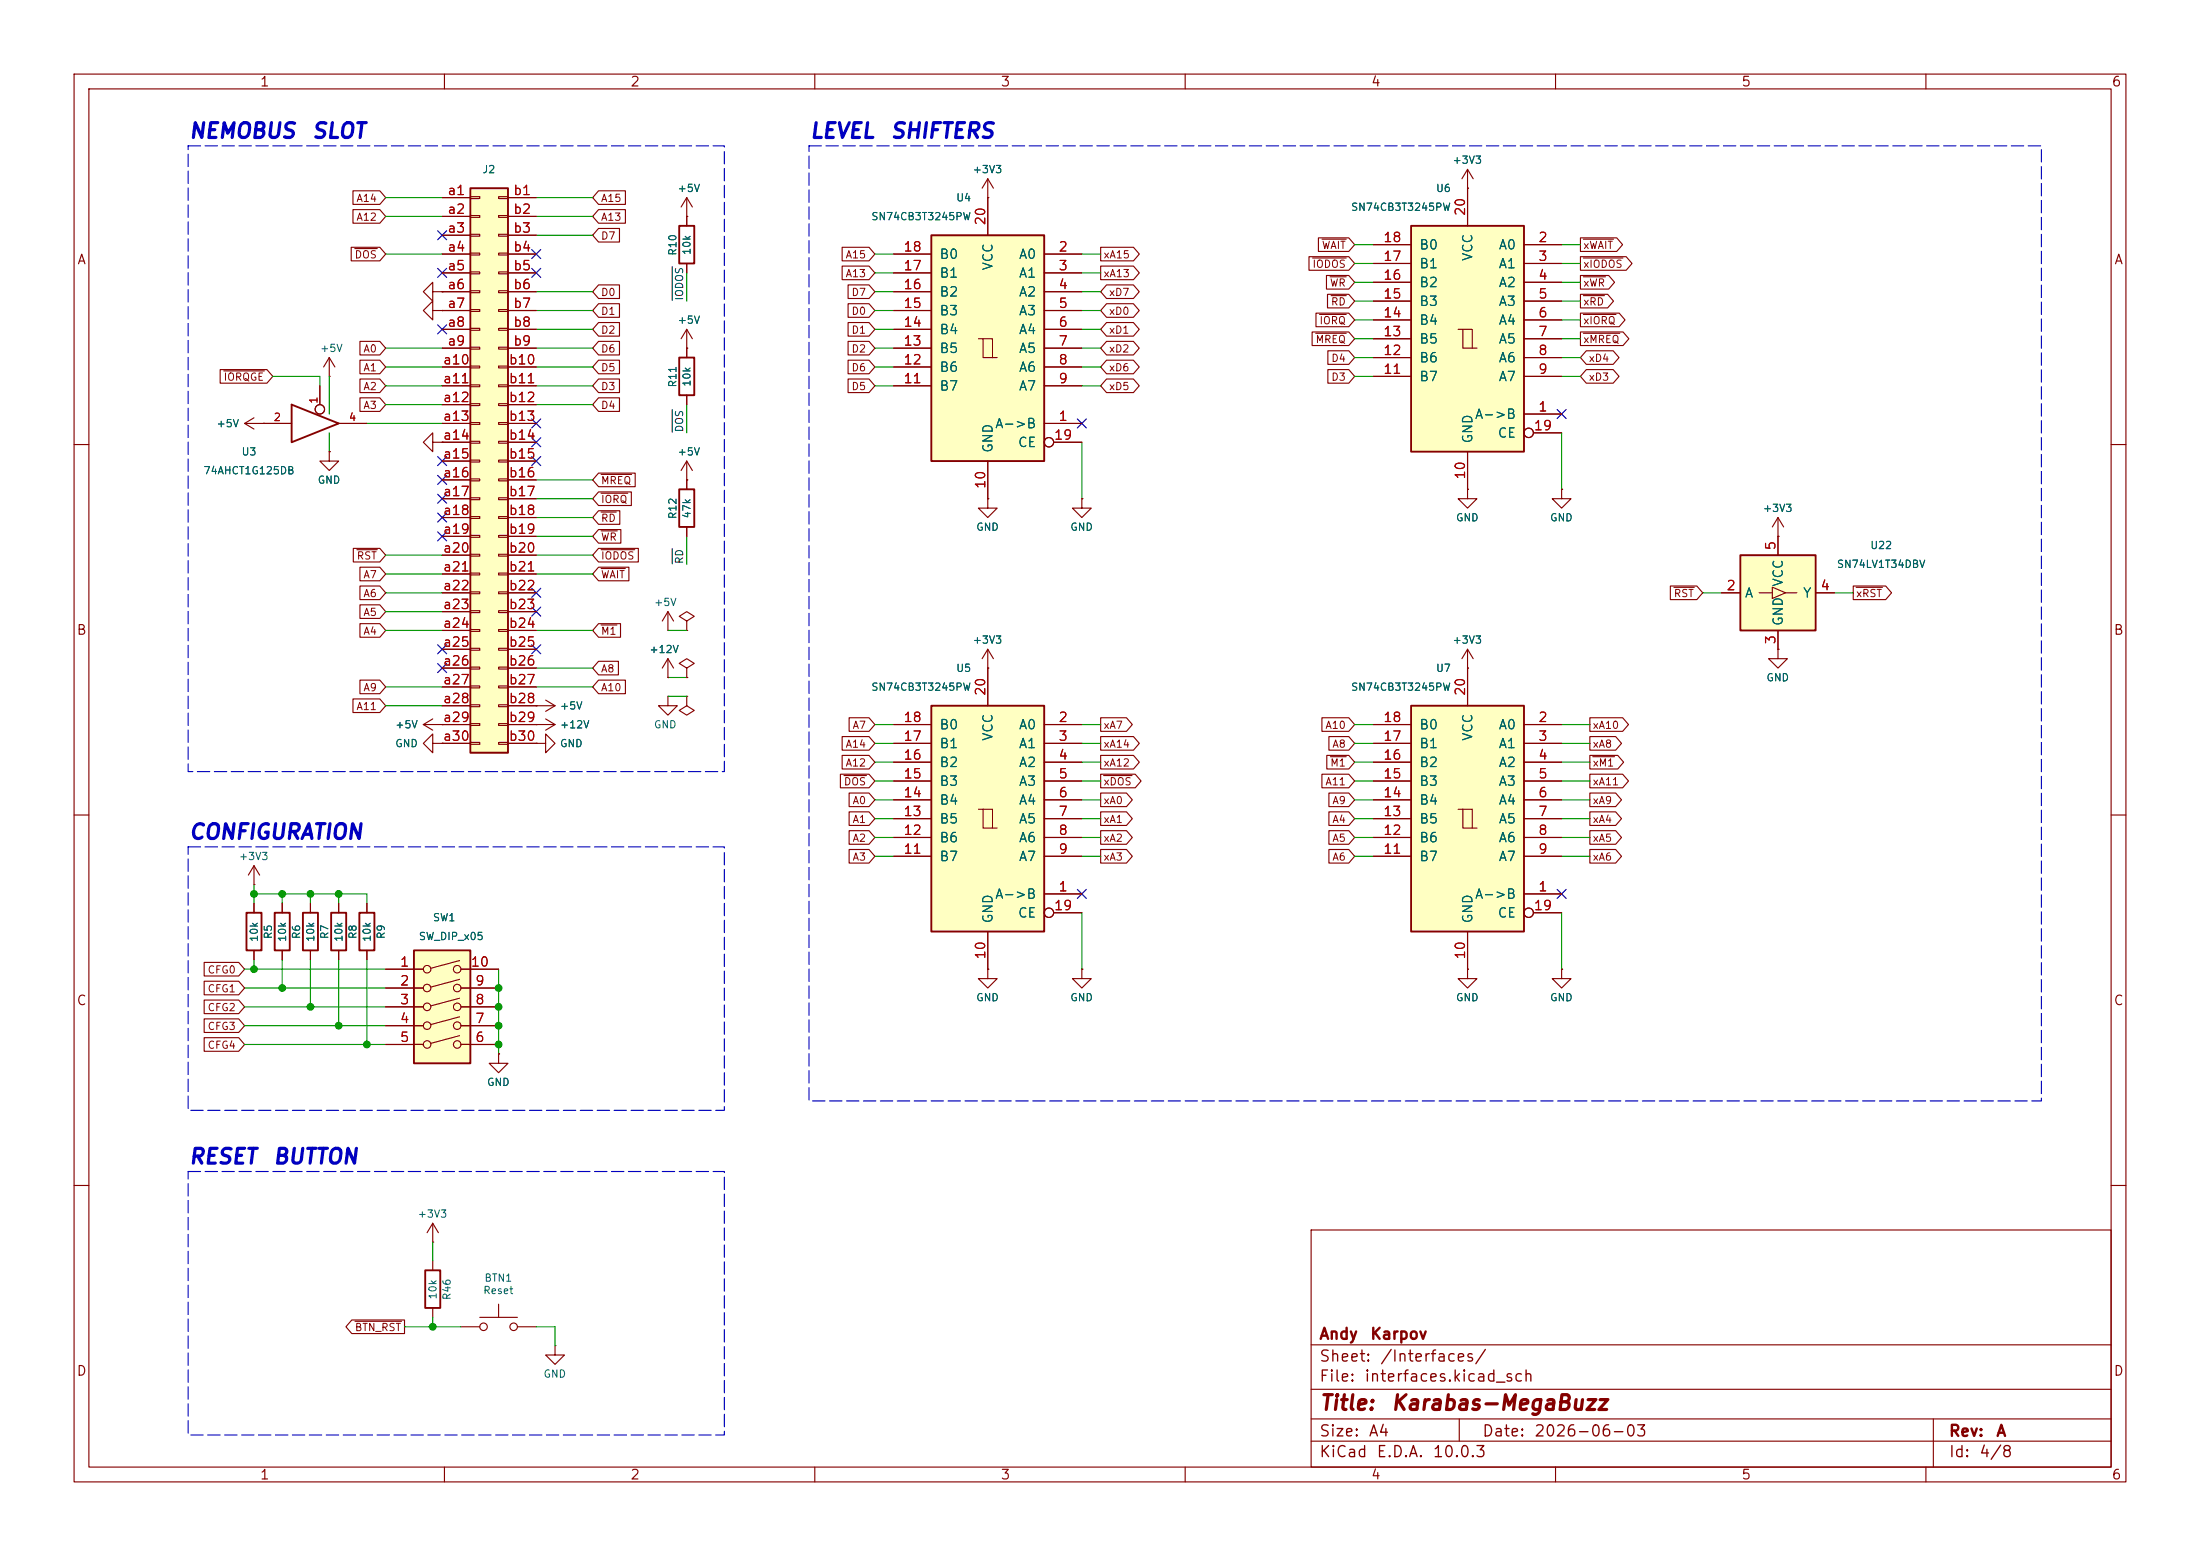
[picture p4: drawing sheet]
<svg xmlns="http://www.w3.org/2000/svg" width="297mm" height="210mm" viewBox="0 0 297 210" stroke-linecap="round" stroke-linejoin="round" font-family="sans-serif">
<g fill="none" stroke="#840000" stroke-width=".15">
<path d="M10 10h277v190h-277zM12 12h273v186h-273zM60 10v2M110 10v2M160 10v2M210 10v2M260 10v2M10 60h2M285 60h2M10 110h2M285 110h2M10 160h2"/>
<path d="M177 166h108v32h-108zM285 160h2M60 198v2M110 198v2M160 198v2M177 194.5h108M177 191.5h108M177 187.5h108M177 181.5h108M197 191.5v3M210 198v2M260 198v2"/>
<path d="M261 191.5v6.5"/>
</g>
<path d="M234.9 74.9h10.2v10.2h-10.2z" fill="#ffffc2"/>
<path d="M39.4 54.6l6.3 2.6-6.3 2.5zM91.7 66h2v5.1h-2zM234.9 74.9h10.2v10.2h-10.2z" fill="none" stroke="#840000" stroke-width=".25"/>
<g fill="none" stroke="#840000" stroke-width=".15">
<path d="M35.6 57.2h3.8M43.2 52.1v2.5M44.4 50.8h.1M44.4 48.3l-.7 1.2M44.4 48.3l.8 1.2M44.4 48.3v2.5M45.7 57.2h3.8M58.4 41.9v-1.3l-1.3 1.3 1.3 1.3v-1.3h1.3M59.7 41.9h.1M92.7 64.8v1.2M92.7 71.1v1.3M239.3 79.2l1.7 .8-1.7 .8z"/>
<path d="M240 72.4v2.5M232.4 80h2.5M237.5 80h1.8M240 85.1v2.5M241 80h1.6M245.1 80h2.5"/>
<circle cx="43.2" cy="55.2" r=".63"/>
</g>
<path d="M63.5 25.4h5.1v76.2h-5.1z" fill="#ffffc2"/>
<path d="M63.5 25.4h5.1v76.2h-5.1zM91.7 48.3h2v5h-2z" fill="none" stroke="#840000" stroke-width=".25"/>
<g fill="none" stroke="#840000" stroke-width=".15">
<path d="M58.4 39.4v-1.3l-1.3 1.3 1.3 1.2v-1.2h1.3M59.7 39.4h.1M59.7 26.7h3.8M59.7 29.2h3.8M59.7 31.8h3.8M59.7 34.3h3.8M59.7 36.8h3.8M59.7 39.4h3.8M63.5 26.5h1.3v.3h-1.3zM63.5 29.1h1.3v.2h-1.3zM63.5 31.6h1.3v.3h-1.3zM63.5 34.2h1.3v.2h-1.3z"/>
<path d="M63.5 36.7h1.3v.3h-1.3zM63.5 39.2h1.3v.3h-1.3zM67.3 26.5h1.3v.3h-1.3zM67.3 29.1h1.3v.2h-1.3zM67.3 31.6h1.3v.3h-1.3zM67.3 34.2h1.3v.2h-1.3zM67.3 36.7h1.3v.3h-1.3zM67.3 39.2h1.3v.3h-1.3zM68.6 26.7h3.8M68.6 29.2h3.8M68.6 31.8h3.8M68.6 34.3h3.8"/>
<path d="M68.6 36.8h3.8M68.6 39.4h3.8M198.1 25.4h.1M198.1 22.9l-.7 1.2M198.1 22.9l.8 1.2M198.1 22.9v2.5M33 57.2h2.6M33 57.2l1.3 .7M34.3 56.4l-1.3 .8M35.6 57.2h.1M58.4 59.7v-1.3l-1.3 1.3 1.3 1.3v-1.3h1.3M59.7 59.7h.1"/>
<path d="M59.7 41.9h3.8M59.7 44.5h3.8M59.7 47h3.8M59.7 49.5h3.8M59.7 52.1h3.8M59.7 54.6h3.8M59.7 57.2h3.8M59.7 59.7h3.8M63.5 41.8h1.3v.2h-1.3zM63.5 44.3h1.3v.3h-1.3zM63.5 46.9h1.3v.2h-1.3zM63.5 49.4h1.3v.3h-1.3z"/>
<path d="M63.5 51.9h1.3v.3h-1.3zM63.5 54.5h1.3v.2h-1.3zM63.5 57h1.3v.3h-1.3zM63.5 59.6h1.3v.2h-1.3zM67.3 41.8h1.3v.2h-1.3zM67.3 44.3h1.3v.3h-1.3zM67.3 46.9h1.3v.2h-1.3zM67.3 49.4h1.3v.3h-1.3zM67.3 51.9h1.3v.3h-1.3zM67.3 54.5h1.3v.2h-1.3zM67.3 57h1.3v.3h-1.3zM67.3 59.6h1.3v.2h-1.3z"/>
<path d="M68.6 41.9h3.8M68.6 44.5h3.8M68.6 47h3.8M68.6 49.5h3.8M68.6 52.1h3.8M68.6 54.6h3.8M68.6 57.2h3.8M68.6 59.7h3.8M92.7 47v1.3M92.7 53.3v1.3M44.4 61v1.2h1.3l-1.3 1.3-1.2-1.3h1.2M44.4 61h.1"/>
<path d="M59.7 62.2h3.8M59.7 64.8h3.8M59.7 67.3h3.8M59.7 69.9h3.8M59.7 72.4h3.8M59.7 74.9h3.8M59.7 77.5h3.8M63.5 62.1h1.3v.3h-1.3zM63.5 64.6h1.3v.3h-1.3zM63.5 67.2h1.3v.2h-1.3zM63.5 69.7h1.3v.3h-1.3zM63.5 72.3h1.3v.2h-1.3z"/>
<path d="M63.5 74.8h1.3v.3h-1.3zM63.5 77.3h1.3v.3h-1.3zM63.5 79.9h1.3v.2h-1.3zM67.3 62.1h1.3v.3h-1.3zM67.3 64.6h1.3v.3h-1.3zM67.3 67.2h1.3v.2h-1.3zM67.3 69.7h1.3v.3h-1.3zM67.3 72.3h1.3v.2h-1.3zM67.3 74.8h1.3v.3h-1.3zM67.3 77.3h1.3v.3h-1.3zM67.3 79.9h1.3v.2h-1.3zM68.6 62.2h3.8"/>
<path d="M68.6 64.8h3.8M68.6 67.3h3.8M68.6 69.9h3.8M68.6 72.4h3.8M68.6 74.9h3.8M68.6 77.5h3.8M92.7 64.8h.1M92.7 62.2l-.8 1.3M92.7 62.2l.8 1.3M92.7 62.2v2.6M198.1 66v1.3h1.3l-1.3 1.3-1.3-1.3h1.3M198.1 66h.1"/>
<path d="M210.8 66v1.3h1.3l-1.3 1.3-1.3-1.3h1.3M210.8 66h.1M240 72.4h.1M240 69.9l-.7 1.2M240 69.9l.8 1.2M240 69.9v2.5M59.7 80h3.8M59.7 82.6h3.8M59.7 85.1h3.8M59.7 87.6h3.8M59.7 90.2h3.8M59.7 92.7h3.8"/>
<path d="M59.7 95.3h3.8M59.7 97.8h3.8M63.5 82.4h1.3v.3h-1.3zM63.5 85h1.3v.2h-1.3zM63.5 87.5h1.3v.3h-1.3zM63.5 90h1.3v.3h-1.3zM63.5 92.6h1.3v.2h-1.3zM63.5 95.1h1.3v.3h-1.3zM63.5 97.7h1.3v.2h-1.3zM67.3 82.4h1.3v.3h-1.3zM67.3 85h1.3v.2h-1.3zM67.3 87.5h1.3v.3h-1.3z"/>
<path d="M67.3 90h1.3v.3h-1.3zM67.3 92.6h1.3v.2h-1.3zM67.3 95.1h1.3v.3h-1.3zM67.3 97.7h1.3v.2h-1.3zM68.6 80h3.8M68.6 82.6h3.8M68.6 85.1h3.8M68.6 87.6h3.8M68.6 90.2h3.8M68.6 92.7h3.8M68.6 95.3h3.8M68.6 97.8h3.8"/>
<path d="M90.2 91.4h.1M90.2 85.1h.1M90.2 88.9l-.8 1.3M90.2 88.9l.7 1.3M90.2 82.6v2.5M90.2 88.9v2.5M90.2 82.6l-.8 1.2M90.2 82.6l.7 1.2M92.7 90.2l1-.7-1-.6-1 .6 1 .7v1.2M92.7 91.4h.1M92.7 83.8l1-.6-1-.6-1 .6 1 .6v1.3M92.7 85.1h.1"/>
<path d="M240 87.6v1.3h1.3l-1.3 1.3-1.2-1.3h1.2M240 87.6h.1M58.4 100.3v-1.2l-1.3 1.2 1.3 1.3v-1.3h1.3M59.7 100.3h.1M59.7 100.3h3.8M63.5 100.2h1.3v.3h-1.3zM67.3 100.2h1.3v.3h-1.3zM68.6 100.3h3.8M72.4 100.3h1.3v-1.2l1.2 1.2-1.2 1.3v-1.3M72.4 100.3h.1M146 130.8v1.3h1.3l-1.3 1.3-1.2-1.3h1.2M146 130.8h.1"/>
</g>
<path d="M125.7 31.8h15.3v30.4h-15.3z" fill="#ffffc2"/>
<g fill="none" stroke="#840000" stroke-width=".15">
<path d="M120.6 34.3h5.1M120.6 36.8h5.1M120.6 39.4h5.1M133.3 26.7h.1M133.3 24.1v7.7M133.3 24.1l-.7 1.3M133.3 24.1l.8 1.3M141 34.3h5M141 36.8h5M141 39.4h5M120.6 41.9h5.1M120.6 44.5h5.1"/>
<path d="M120.6 47h5.1M120.6 49.5h5.1M120.6 52.1h5.1M132.1 45.7h.6v2.6h1.9M132.7 45.7h1.3v2.6M141 57.2h5M141 41.9h5M141 44.5h5M141 47h5M141 49.5h5M141 52.1h5M142.2 59.7h3.8"/>
<path d="M133.3 62.2v5.1M133.3 130.8v1.3h1.3l-1.3 1.3-1.2-1.3h1.2M133.3 130.8h.1"/>
<circle cx="141.6" cy="59.7" r=".63"/>
</g>
<path d="M125.7 31.8h15.3v30.4h-15.3z" fill="none" stroke="#840000" stroke-width=".25"/>
<path d="M125.7 95.3h15.3v30.4h-15.3z" fill="#ffffc2"/>
<g fill="none" stroke="#840000" stroke-width=".15">
<path d="M133.3 67.3v1.3h1.3l-1.3 1.3-1.2-1.3h1.2M133.3 67.3h.1M120.6 97.8h5.1M133.3 90.2h.1M133.3 87.6v7.7M133.3 87.6l-.7 1.3M133.3 87.6l.8 1.3M141 97.8h5M120.6 100.3h5.1M120.6 102.9h5.1M120.6 105.4h5.1M120.6 108h5.1"/>
<path d="M120.6 110.5h5.1M120.6 113h5.1M120.6 115.6h5.1M132.1 109.2h.6v2.6h1.9M132.7 109.2h1.3v2.6M141 100.3h5M141 102.9h5M141 105.4h5M141 108h5M141 110.5h5M141 113h5M141 115.6h5"/>
<path d="M133.3 125.7v5.1M141 120.7h5M142.2 123.2h3.8"/>
<circle cx="141.6" cy="123.2" r=".63"/>
</g>
<path d="M125.7 95.3h15.3v30.4h-15.3z" fill="none" stroke="#840000" stroke-width=".25"/>
<path d="M190.5 95.3h15.2v30.4h-15.2z" fill="#ffffc2"/>
<g fill="none" stroke="#840000" stroke-width=".15">
<path d="M146 67.3v1.3h1.3l-1.3 1.3-1.2-1.3h1.2M146 67.3h.1M185.4 97.8h5.1M198.1 90.2v5.1M205.7 97.8h5.1M185.4 100.3h5.1M185.4 102.9h5.1M185.4 105.4h5.1M185.4 108h5.1M185.4 110.5h5.1M185.4 113h5.1M185.4 115.6h5.1"/>
<path d="M196.8 109.2h.7v2.6h1.9M197.5 109.2h1.3v2.6M205.7 100.3h5.1M205.7 102.9h5.1M205.7 105.4h5.1M205.7 108h5.1M205.7 110.5h5.1M205.7 113h5.1M205.7 115.6h5.1M198.1 125.7v5.1M205.7 120.7h5.1M207 123.2h3.8"/>
<circle cx="206.4" cy="123.2" r=".63"/>
</g>
<path d="M190.5 95.3h15.2v30.4h-15.2z" fill="none" stroke="#840000" stroke-width=".25"/>
<path d="M190.5 30.5h15.2v30.5h-15.2z" fill="#ffffc2"/>
<g fill="none" stroke="#840000" stroke-width=".15">
<path d="M185.4 33h5.1M185.4 35.6h5.1M185.4 38.1h5.1M198.1 25.4v5.1M205.7 33h5.1M205.7 35.6h5.1M205.7 38.1h5.1M92.7 47h.1M92.7 44.5l-.8 1.2M92.7 44.5l.8 1.2M92.7 44.5v2.5M185.4 40.6h5.1"/>
<path d="M185.4 43.2h5.1M185.4 45.7h5.1M185.4 48.3h5.1M185.4 50.8h5.1M196.8 44.5h.7v2.5h1.9M197.5 44.5h1.3v2.5M205.7 55.9h5.1M205.7 40.6h5.1M205.7 43.2h5.1M205.7 45.7h5.1M205.7 48.3h5.1M205.7 50.8h5.1"/>
<path d="M207 58.4h3.8M198.1 61v5M57.1 97.8l1.3 .8M57.1 97.8h2.6M58.4 97l-1.3 .8M59.7 97.8h.1M72.4 95.3h.1M72.4 97.8h.1M72.4 97.8h2.5M72.4 95.3h2.5M73.7 94.5l1.2 .8M73.7 97l1.2 .8"/>
<path d="M74.9 95.3l-1.2 .7M74.9 97.8l-1.2 .8M90.2 94v1.3h1.2l-1.2 1.2-1.3-1.2h1.3M90.2 94h.1M92.7 94v1.3l-1 .6 1 .6 1-.6-1-.6M92.7 94h.1M198.1 90.2h.1M198.1 87.6v2.6M198.1 87.6l-.7 1.3M198.1 87.6l.8 1.3M34.3 121.9v1.3M34.3 128.3v1.2"/>
<path d="M38.1 121.9v1.3M38.1 128.3v1.2M41.9 121.9v1.3M41.9 128.3v1.2M45.7 121.9v1.3M45.7 128.3v1.2M49.5 121.9v1.3M49.5 128.3v1.2M210.8 130.8v1.3h1.3l-1.3 1.3-1.3-1.3h1.3M210.8 130.8h.1M67.3 142.2v1.3h1.3l-1.3 1.3-1.3-1.3h1.3M67.3 142.2h.1"/>
<path d="M58.4 167.6h.1M58.4 165.1l.8 1.3M58.4 165.1l-.7 1.3M58.4 165.1v2.5M58.4 170.2v1.3M58.4 176.5v1.3M62.2 179.1h2.6M64.8 177.8h5M67.3 176v1.8M69.8 179.1h2.6M74.9 181.6v1.3h1.3l-1.3 1.3-1.2-1.3h1.2M74.9 181.6h.1"/>
<circle cx="206.4" cy="58.4" r=".63"/>
<circle cx="65.3" cy="179.1" r=".51"/>
<circle cx="69.3" cy="179.1" r=".51"/>
</g>
<path d="M190.5 30.5h15.2v30.5h-15.2zM33.3 123.2h2v5.1h-2zM37.1 123.2h2v5.1h-2zM40.9 123.2h2v5.1h-2zM44.7 123.2h2v5.1h-2zM48.5 123.2h2v5.1h-2zM57.4 171.5h2v5h-2z" fill="none" stroke="#840000" stroke-width=".25"/>
<path d="M55.9 128.3h7.6v15.2h-7.6z" fill="#ffffc2"/>
<g fill="none" stroke="#840000" stroke-width=".15">
<path d="M47.4 33.4h3.9l.8 .9-.8 .9h-3.9zM47.6 28.3h3.7l.8 .9-.8 .9h-3.7zM47.6 25.8h3.7l.8 .9-.8 .9h-3.7zM47.9 33.5h3M59.7 39.4h.1M59.7 26.7h3.8M59.7 29.2h3.8M59.7 31.8h3.8M59.7 34.3h3.8M59.7 36.8h3.8M59.7 39.4h3.8M68.6 26.7h3.8"/>
<path d="M68.6 29.2h3.8M68.6 31.8h3.8M68.6 34.3h3.8M68.6 36.8h3.8M68.6 39.4h3.8M80.8 28.3h3.6v1.8h-3.6l-.8-.9zM80.8 30.8h2.8v1.9h-2.8l-.8-.9zM80.8 25.8h3.6v1.8h-3.6l-.8-.9zM80.8 38.5h2.8v1.8h-2.8l-.8-.9zM92.7 29.2h.1M92.7 26.7v3.8M92.7 35.6v1.2"/>
<path d="M92.7 26.7l-.8 1.2M92.7 26.7l.8 1.2M113.7 35.9h3.6l.8 .9-.8 .9h-3.6zM113.7 33.4h3.6l.8 .9-.8 .9h-3.6zM114.5 38.5h2.8l.8 .9-.8 .9h-2.8zM120.6 34.3h5.1M120.6 36.8h5.1M120.6 39.4h5.1M133.3 26.7h.1M133.3 26.7v5.1M141 34.3h5M141 36.8h5"/>
<path d="M141 39.4h5M148.6 35.9h4.4l.8 .9-.8 .9h-4.4zM148.6 33.4h4.4l.8 .9-.8 .9h-4.4zM149.4 38.5h3.6l.8 .9-.8 .9h-3.6l-.8-.9zM176.7 34.6h5.4l.8 1-.8 .9h-5.4zM177.2 34.8h4.5M178 32.1h4.1l.8 .9-.8 .9h-4.1zM178.5 32.3h3.2M179.1 37.2h3l.8 .9-.8 .9h-3zM179.2 39.7h2.9l.8 .9-.8 1h-2.9zM179.6 37.4h2.1M179.7 39.9h2"/>
<path d="M185.4 33h5.1M185.4 35.6h5.1M185.4 38.1h5.1M198.1 25.4h.1M198.1 25.4v5.1M205.7 33h5.1M205.7 35.6h5.1M205.7 38.1h5.1M213.4 32.1h4.9l.8 .9-.8 .9h-4.9zM213.4 34.6h6.1l.8 1-.8 .9h-6.1zM213.4 39.7h3.6l.8 .9-.8 1h-3.6zM213.4 37.2h3.8l.8 .9-.8 .9h-3.8z"/>
<path d="M213.8 39.9h2.8M213.8 37.4h2.9M213.8 34.8h5.3M213.8 32.3h4M29.7 49.9h6.3l.8 .9-.8 .9h-6.3zM30.2 50.1h5.5M35.6 57.2h.1M35.6 57.2h3.8M43.2 52.1v2.5M45.7 57.2h3.8M48.6 51.2h2.7l.8 .9-.8 .9h-2.7zM48.6 53.7h2.7l.8 .9-.8 .9h-2.7z"/>
<path d="M48.6 48.6h2.7l.8 .9-.8 .9h-2.7zM48.6 46.1h2.7l.8 .9-.8 .9h-2.7zM59.7 41.9h.1M59.7 59.7h.1M59.7 41.9h3.8M59.7 44.5h3.8M59.7 47h3.8M59.7 49.5h3.8M59.7 52.1h3.8M59.7 54.6h3.8M59.7 57.2h3.8M59.7 59.7h3.8"/>
<path d="M68.6 41.9h3.8M68.6 44.5h3.8M68.6 47h3.8M68.6 49.5h3.8M68.6 52.1h3.8M68.6 54.6h3.8M68.6 57.2h3.8M68.6 59.7h3.8M80.8 53.7h2.8v1.8h-2.8l-.8-.9zM80.8 46.1h2.8v1.8h-2.8l-.8-.9zM80.8 51.2h2.8v1.8h-2.8l-.8-.9zM80.8 48.6h2.8v1.8h-2.8l-.8-.9z"/>
<path d="M80.8 43.5h2.8v1.9h-2.8l-.8-.9zM80.8 41h2.8v1.8h-2.8l-.8-.9zM92.7 47h.1M92.7 47v1.3M92.7 53.3v1.3M114.5 51.2h2.8l.8 .9-.8 .9h-2.8zM114.5 46.1h2.8l.8 .9-.8 .9h-2.8zM114.5 43.5h2.8l.8 1-.8 .9h-2.8zM114.5 48.6h2.8l.8 .9-.8 .9h-2.8zM114.5 41h2.8l.8 .9-.8 .9h-2.8zM120.6 41.9h5.1M120.6 44.5h5.1"/>
<path d="M120.6 47h5.1M120.6 49.5h5.1M120.6 52.1h5.1M141 41.9h5M141 44.5h5M141 47h5M141 49.5h5M141 52.1h5M141 57.2h5M142.2 59.7h3.8M149.4 48.6h3.6l.8 .9-.8 .9h-3.6l-.8-.9zM149.4 51.2h3.6l.8 .9-.8 .9h-3.6l-.8-.9z"/>
<path d="M149.4 43.5h3.6l.8 1-.8 .9h-3.6l-.8-.9zM149.4 46.1h3.6l.8 .9-.8 .9h-3.6l-.8-.9zM149.4 41h3.6l.8 .9-.8 .9h-3.6l-.8-.9zM177.1 44.8h5l.8 .9-.8 .9h-5zM177.6 45h4.1M177.7 42.3h4.4l.8 .9-.8 .9h-4.4zM178.1 42.4h3.6M179.3 47.3h2.8l.8 1-.8 .9h-2.8zM179.3 49.9h2.8l.8 .9-.8 .9h-2.8zM185.4 40.6h5.1M185.4 43.2h5.1M185.4 45.7h5.1"/>
<path d="M185.4 48.3h5.1M185.4 50.8h5.1M205.7 55.9h5.1M205.7 40.6h5.1M205.7 43.2h5.1M205.7 45.7h5.1M205.7 48.3h5.1M205.7 50.8h5.1M207 58.4h3.8M213.4 44.8h5.7l.8 .9-.8 .9h-5.7zM213.4 42.3h5.2l.8 .9-.8 .9h-5.2zM213.8 42.4h4.4"/>
<path d="M213.8 45h4.9M214.2 47.3h3.6l.8 1-.8 .9h-3.6l-.8-.9zM214.2 49.9h3.6l.8 .9-.8 .9h-3.6l-.8-.9zM44.4 61h.1M47.7 74h3.6l.8 .9-.8 .9h-3.6zM48.2 74.2h2.7M48.6 76.6h2.7l.8 .9-.8 .9h-2.7zM48.6 79.1h2.7l.8 .9-.8 .9h-2.7zM59.7 62.2h3.8M59.7 64.8h3.8M59.7 67.3h3.8M59.7 69.9h3.8"/>
<path d="M59.7 72.4h3.8M59.7 74.9h3.8M59.7 77.5h3.8M68.6 62.2h3.8M68.6 64.8h3.8M68.6 67.3h3.8M68.6 69.9h3.8M68.6 72.4h3.8M68.6 74.9h3.8M68.6 77.5h3.8M80.8 71.5h3v1.8h-3l-.8-.9zM80.8 63.9h5v1.8h-5l-.8-.9z"/>
<path d="M80.8 68.9h2.9v1.9h-2.9l-.8-.9zM80.8 66.4h4.4v1.8h-4.4l-.8-.9zM80.8 76.6h4.1v1.8h-4.1l-.8-.9zM80.8 74h5.4v1.8h-5.4l-.8-.9zM81.1 71.6h2.2M81.1 64h4.2M81.1 69.1h2.1M81.1 66.6h3.6M81.1 76.7h3.3M81.1 74.2h4.6M92.7 64.8h.1M92.7 64.8v1.2"/>
<path d="M92.7 71.1v1.3M133.3 67.3h.1M133.3 62.2v5.1M146 67.3h.1M198.1 66h.1M198.1 61v5M210.8 66h.1M225.5 79.1h3.6l.8 .9-.8 .9h-3.6zM226 79.3h2.7M240 72.4h.1M240 72.4v2.5M250.2 79.1h4.4l.8 .9-.8 .9h-4.4z"/>
<path d="M250.6 79.3h3.5M47.6 94.3h3.7l.8 1-.8 .9h-3.7zM48.6 81.6h2.7l.8 1-.8 .9h-2.7zM48.6 91.8h2.7l.8 .9-.8 .9h-2.7zM48.6 84.2h2.7l.8 .9-.8 .9h-2.7zM59.7 97.8h.1M59.7 80h3.8M59.7 82.6h3.8M59.7 85.1h3.8M59.7 87.6h3.8M59.7 90.2h3.8M59.7 92.7h3.8"/>
<path d="M59.7 95.3h3.8M59.7 97.8h3.8M68.6 80h3.8M68.6 82.6h3.8M68.6 85.1h3.8M68.6 87.6h3.8M68.6 90.2h3.8M68.6 92.7h3.8M68.6 95.3h3.8M68.6 97.8h3.8M72.4 95.3h.1M72.4 97.8h.1"/>
<path d="M80.8 91.8h3.6v1.8h-3.6l-.8-.9zM80.8 89.3h2.7v1.8h-2.7l-.8-.9zM80.8 84.2h3v1.8h-3l-.8-.9zM81.1 84.3h2.2M90.2 91.4h.1M92.7 91.4h.1M113.7 99.4h3.6l.8 .9-.8 .9h-3.6zM114.6 96.9h2.7l.8 .9-.8 .9h-2.7zM120.6 97.8h5.1M133.3 90.2h.1M133.3 90.2v5.1M141 97.8h5"/>
<path d="M148.6 96.9h3.5l.8 .9-.8 .9h-3.5zM148.6 99.4h4.4l.8 .9-.8 .9h-4.4zM178.5 96.9h3.6l.8 .9-.8 .9h-3.6zM179.4 99.4h2.7l.8 .9-.8 .9h-2.7zM185.4 97.8h5.1M198.1 90.2h.1M198.1 90.2v5.1M205.7 97.8h5.1M214.6 99.4h3.5l.8 .9-.8 .9h-3.5zM214.6 96.9h4.5l.8 .9-.8 .9h-4.5zM232.4 80h2.5M240 87.6h.1"/>
<path d="M240 85.1v2.5M245.1 80h2.5M34.3 119.4h.1M34.3 116.8l.8 1.3M34.3 116.8l-.8 1.3M34.3 116.8v2.6M59.7 100.3h.1M59.7 100.3h3.8M68.6 100.3h3.8M72.4 100.3h.1M113.5 104.5h3.8l.8 .9-.8 .9h-3.8zM113.7 102h3.6l.8 .9-.8 .9h-3.6z"/>
<path d="M113.9 104.7h3.1M114.6 112.1h2.7l.8 .9-.8 .9h-2.7zM114.6 107h2.7l.8 1-.8 .9h-2.7zM114.6 109.6h2.7l.8 .9-.8 .9h-2.7zM114.6 114.7h2.7l.8 .9-.8 .9h-2.7zM120.6 100.3h5.1M120.6 102.9h5.1M120.6 105.4h5.1M120.6 108h5.1M120.6 110.5h5.1M120.6 113h5.1M120.6 115.6h5.1"/>
<path d="M141 100.3h5M141 102.9h5M141 105.4h5M141 108h5M141 110.5h5M141 113h5M141 115.6h5M148.6 102h4.4l.8 .9-.8 .9h-4.4zM148.6 109.6h3.5l.8 .9-.8 .9h-3.5zM148.6 114.7h3.5l.8 .9-.8 .9h-3.5zM148.6 104.5h4.7l.7 .9-.7 .9h-4.7zM148.6 112.1h3.5l.8 .9-.8 .9h-3.5z"/>
<path d="M148.6 107h3.5l.8 1-.8 .9h-3.5zM149 104.7h3.8M178.5 104.5h3.6l.8 .9-.8 .9h-3.6zM179.1 102h3l.8 .9-.8 .9h-3zM179.4 107h2.7l.8 1-.8 .9h-2.7zM179.4 109.6h2.7l.8 .9-.8 .9h-2.7zM179.4 112.1h2.7l.8 .9-.8 .9h-2.7zM179.4 114.7h2.7l.8 .9-.8 .9h-2.7zM179.6 102.1h2.1M185.4 100.3h5.1M185.4 102.9h5.1M185.4 105.4h5.1"/>
<path d="M185.4 108h5.1M185.4 110.5h5.1M185.4 113h5.1M185.4 115.6h5.1M205.7 100.3h5.1M205.7 102.9h5.1M205.7 105.4h5.1M205.7 108h5.1M205.7 110.5h5.1M205.7 113h5.1M205.7 115.6h5.1M214.6 112.1h3.5l.8 .9-.8 .9h-3.5z"/>
<path d="M214.6 107h3.5l.8 1-.8 .9h-3.5zM214.6 109.6h3.5l.8 .9-.8 .9h-3.5zM214.6 102h3.8l.8 .9-.8 .9h-3.8zM214.6 104.5h4.5l.8 .9-.8 .9h-4.5zM214.6 114.7h3.5l.8 .9-.8 .9h-3.5zM215 102.1h3M27.6 129.9h4.6l.8 .9-.8 .9h-4.6zM27.6 135h4.6l.8 .9-.8 .9h-4.6zM27.6 132.4h4.6l.8 1-.8 .9h-4.6zM27.6 137.5h4.6l.8 .9-.8 .9h-4.6zM34.3 121.9v1.3M34.3 128.3v1.2"/>
<path d="M38.1 121.9v1.3M38.1 128.3v1.2M41.9 121.9v1.3M41.9 128.3v1.2M45.7 121.9v1.3M45.7 128.3v1.2M49.5 121.9v1.3M49.5 128.3v1.2M52.1 130.8h5M52.1 133.4h5M52.1 135.9h5M52.1 138.4h5"/>
<path d="M62.1 129.6l-3.9 1.1M62.1 132.2l-3.9 1M62.1 134.7l-3.9 1.1M62.1 137.2l-3.9 1.1M62.1 139.8l-3.9 1M62.2 130.8h5.1M62.2 133.4h5.1M62.2 135.9h5.1M62.2 138.4h5.1M133.3 130.8h.1M133.3 125.7v5.1M141 120.7h5"/>
<path d="M142.2 123.2h3.8M146 130.8h.1M198.1 130.8v1.3h1.3l-1.3 1.3-1.3-1.3h1.3M198.1 130.8h.1M198.1 125.7v5.1M205.7 120.7h5.1M207 123.2h3.8M210.8 130.8h.1M27.6 140.1h4.6l.8 .9-.8 .9h-4.6zM52.1 141h5M62.2 141h5.1M67.3 142.2h.1"/>
<path d="M47.5 178.2h7.1v1.8h-7.1l-.8-.9zM47.9 178.3h6.3"/>
<circle cx="43.2" cy="55.2" r=".63"/>
<circle cx="141.6" cy="59.7" r=".63"/>
<circle cx="206.4" cy="58.4" r=".63"/>
<circle cx="57.7" cy="135.9" r=".51"/>
<circle cx="57.7" cy="138.4" r=".51"/>
<circle cx="57.7" cy="130.8" r=".51"/>
<circle cx="57.7" cy="133.4" r=".51"/>
<circle cx="61.7" cy="135.9" r=".51"/>
<circle cx="61.7" cy="138.4" r=".51"/>
<circle cx="61.7" cy="130.8" r=".51"/>
<circle cx="61.7" cy="133.4" r=".51"/>
<circle cx="141.6" cy="123.2" r=".63"/>
<circle cx="206.4" cy="123.2" r=".63"/>
<circle cx="57.7" cy="141" r=".51"/>
<circle cx="61.7" cy="141" r=".51"/>
</g>
<path d="M91.7 30.5h2v5.1h-2zM55.9 128.3h7.6v15.2h-7.6z" fill="none" stroke="#840000" stroke-width=".25"/>
<path d="M90.8 36v4.5M90.8 55.3v3M90.8 74.1v2" fill="none" stroke="#0f0f0f" stroke-width=".15"/>
<g fill="none" stroke="#009600" stroke-width=".15">
<path d="M52.1 34.3h7.6M52.1 29.2h7.6M52.1 26.7h7.6M72.4 29.2h7.6M72.4 26.7h7.6M72.4 39.4h7.6M72.4 31.8h7.6M92.7 36.8v3.8M118.1 34.3h2.5M118.1 39.4h2.5M118.1 36.8h2.5M146 34.3h2.6"/>
<path d="M146 39.4h2.6M146 36.8h2.6M182.9 33h2.5M182.9 38.1h2.5M182.9 35.6h2.5M210.8 33h2.6M210.8 38.1h2.6M210.8 35.6h2.6M36.8 50.8h6.4v1.3M44.4 50.8v5.1M44.4 58.4v2.6M49.5 57.2h10.2"/>
<path d="M52.1 49.5h7.6M52.1 47h7.6M52.1 54.6h7.6M52.1 52.1h7.6M72.4 49.5h7.6M72.4 47h7.6M72.4 54.6h7.6M72.4 52.1h7.6M72.4 41.9h7.6M72.4 44.5h7.6M92.7 54.6v3.8M118.1 49.5h2.5"/>
<path d="M118.1 47h2.5M118.1 52.1h2.5M118.1 41.9h2.5M118.1 44.5h2.5M146 49.5h2.6M146 47h2.6M146 52.1h2.6M146 41.9h2.6M146 44.5h2.6M146 59.7v7.6M182.9 45.7h2.5M182.9 43.2h2.5"/>
<path d="M182.9 40.6h2.5M182.9 48.3h2.5M182.9 50.8h2.5M210.8 45.7h2.6M210.8 43.2h2.6M210.8 40.6h2.6M210.8 48.3h2.6M210.8 50.8h2.6M210.8 58.4v7.6M52.1 77.5h7.6M52.1 74.9h7.6M72.4 77.5h7.6"/>
<path d="M72.4 74.9h7.6M72.4 69.9h7.6M72.4 72.4h7.6M72.4 64.8h7.6M72.4 67.3h7.6M92.7 72.4v3.8M52.1 85.1h7.6M52.1 80h7.6M52.1 82.6h7.6M52.1 92.7h7.6M52.1 95.3h7.6M72.4 85.1h7.6"/>
<path d="M72.4 92.7h7.6M72.4 90.2h7.6M90.2 85.1h2.5M90.2 94h2.5M90.2 91.4h2.5M118.1 97.8h2.5M146 97.8h2.6M182.9 97.8h2.5M210.8 97.8h3.8M229.9 80h2.5M247.6 80h2.6M34.3 119.4v2.5"/>
<path d="M118.1 115.6h2.5M118.1 113h2.5M118.1 105.4h2.5M118.1 102.9h2.5M118.1 108h2.5M118.1 110.5h2.5M118.1 100.3h2.5M146 115.6h2.6M146 113h2.6M146 105.4h2.6M146 102.9h2.6M146 108h2.6"/>
<path d="M146 110.5h2.6M146 100.3h2.6M182.9 115.6h2.5M182.9 113h2.5M182.9 105.4h2.5M182.9 102.9h2.5M182.9 108h2.5M182.9 110.5h2.5M182.9 100.3h2.5M210.8 115.6h3.8M210.8 113h3.8M210.8 105.4h3.8"/>
<path d="M210.8 102.9h3.8M210.8 108h3.8M210.8 110.5h3.8M210.8 100.3h3.8M33 135.9h19.1M33 138.4h19.1M33 130.8h19.1M33 133.4h19.1M34.3 129.5v1.3M34.3 120.7h15.2v1.2M38.1 120.7v1.2M38.1 129.5v3.9"/>
<path d="M41.9 120.7v1.2M41.9 129.5v6.4M45.7 120.7v1.2M45.7 129.5v8.9M49.5 129.5v11.5M67.3 130.8v11.4M146 123.2v7.6M210.8 123.2v7.6M33 141h19.1M54.6 179.1h7.6M58.4 167.6v2.6M58.4 177.8v1.3"/>
<path d="M72.4 179.1h2.5v2.5"/>
</g>
<g fill="none" stroke="#000084" stroke-width=".15">
<path d="M59.1 36.2l1.2 1.2M59.1 31.1l1.2 1.3M60.3 36.2l-1.2 1.2M60.3 31.1l-1.2 1.3M71.8 33.7l1.2 1.2M71.8 36.2l1.2 1.2M73 33.7l-1.2 1.2M73 36.2l-1.2 1.2M59.1 43.8l1.2 1.3M60.3 43.8l-1.2 1.3M71.8 56.5l1.2 1.3M71.8 59.1l1.2 1.2"/>
<path d="M73 59.1l-1.2 1.2M73 56.5l-1.2 1.3M145.4 56.5l1.3 1.3M146.7 56.5l-1.3 1.3M210.2 55.3l1.2 1.2M211.4 55.3l-1.2 1.2M59.1 71.8l1.2 1.2M59.1 66.7l1.2 1.2M59.1 69.2l1.2 1.3M59.1 61.6l1.2 1.2M59.1 64.2l1.2 1.2M60.3 71.8l-1.2 1.2"/>
<path d="M60.3 66.7l-1.2 1.2M60.3 61.6l-1.2 1.2M60.3 69.2l-1.2 1.3M60.3 64.2l-1.2 1.2M71.8 79.4l1.2 1.2M71.8 61.6l1.2 1.2M73 79.4l-1.2 1.2M73 61.6l-1.2 1.2M59.1 87l1.2 1.2M59.1 89.6l1.2 1.2M60.3 87l-1.2 1.2M60.3 89.6l-1.2 1.2"/>
<path d="M71.8 87l1.2 1.2M71.8 81.9l1.2 1.3M73 87l-1.2 1.2M73 81.9l-1.2 1.3M145.4 120l1.3 1.3M146.7 120l-1.3 1.3M210.2 120l1.2 1.3M211.4 120l-1.2 1.3"/>
</g>
<path d="M25.4 19.7h72.4v84.4h-72.4zM109.2 19.7h166.4v128.9h-166.4zM25.4 114.3h72.4v35.6h-72.4zM25.4 158.1h72.4v35.6h-72.4z" fill="none" stroke="#0000c2" stroke-width=".15" stroke-dasharray="1.7 .6"/>
<g fill="#009600" stroke="#009600" stroke-width=".14">
<circle cx="49.5" cy="141" r=".46"/>
<circle cx="67.3" cy="133.4" r=".46"/>
<circle cx="67.3" cy="135.9" r=".46"/>
<circle cx="67.3" cy="138.4" r=".46"/>
<circle cx="67.3" cy="141" r=".46"/>
<circle cx="58.4" cy="179.1" r=".46"/>
<circle cx="45.7" cy="138.4" r=".46"/>
<circle cx="34.3" cy="120.7" r=".46"/>
<circle cx="41.9" cy="120.7" r=".46"/>
<circle cx="38.1" cy="120.7" r=".46"/>
<circle cx="45.7" cy="120.7" r=".46"/>
<circle cx="41.9" cy="135.9" r=".46"/>
<circle cx="38.1" cy="133.4" r=".46"/>
<circle cx="34.3" cy="130.8" r=".46"/>
</g>
<g font-size="2" fill="#0000c2">
<text x="25.4" y="19.2">NEMOBUS</text>
<text x="42" y="19.2">SLOT</text>
<text x="109.2" y="19.2">LEVEL</text>
<text x="120.1" y="19.2">SHIFTERS</text>
<text x="25.4" y="113.8">CONFIGURATION</text>
<text x="25.4" y="157.6">RESET</text>
<text x="36.7" y="157.6">BUTTON</text>
</g>
<g font-size="2" fill="#840000">
<text x="178" y="190.8">Title:</text>
<text x="187.7" y="190.8">Karabas-MegaBuzz</text>
</g>
<g font-size="1.5" fill="#840000">
<text x="178" y="184.2">Sheet:</text>
<text x="178" y="181.2">Andy</text>
<text x="184.9" y="181.2">Karpov</text>
<text x="186.2" y="184.2">/Interfaces/</text>
<text x="178" y="186.9">File:</text>
<text x="184.1" y="186.9">interfaces.kicad_sch</text>
<text x="178" y="197.1">KiCad</text>
<text x="178" y="194.3">Size:</text>
<text x="184.7" y="194.3">A4</text>
<text x="185.7" y="197.1">E.D.A.</text>
<text x="193.3" y="197.1">10.0.3</text>
<text x="200" y="194.3">Date:</text>
<text x="207" y="194.3">2026-06-03</text>
<text x="263" y="194.3">Rev:</text>
<text x="263" y="197.1">Id:</text>
<text x="267.1" y="197.1">4/8</text>
<text x="269.4" y="194.3">A</text>
</g>
<g font-size="1.3" fill="#840000">
<text x="35" y="12">1</text>
<text x="85" y="12">2</text>
<text x="135" y="12">3</text>
<text x="185" y="12">4</text>
<text x="235" y="12">5</text>
<text x="285" y="12">6</text>
<text x="10.3" y="36">A</text>
<text x="285.3" y="36">A</text>
<text x="10.3" y="86">B</text>
<text x="285.3" y="86">B</text>
<text x="10.3" y="136">C</text>
<text x="285.3" y="136">C</text>
<text x="10.3" y="186">D</text>
<text x="285.3" y="186">D</text>
<text x="35" y="200">1</text>
<text x="85" y="200">2</text>
<text x="135" y="200">3</text>
<text x="185" y="200">4</text>
<text x="235" y="200">5</text>
<text x="285" y="200">6</text>
</g>
<g font-size="1.3" fill="#a90000">
<text x="60.3" y="26.6">a1</text>
<text x="60.3" y="29.2">a2</text>
<text x="69.2" y="26.6">b1</text>
<text x="69.2" y="29.2">b2</text>
<text x="198.1" y="29.3" transform="rotate(-90 198.1 29.3)">20</text>
<text x="60.3" y="31.7">a3</text>
<text x="60.3" y="34.3">a4</text>
<text x="69.2" y="31.7">b3</text>
<text x="69.2" y="34.3">b4</text>
<text x="121.9" y="34.3">18</text>
<text x="133.3" y="30.5" transform="rotate(-90 133.3 30.5)">20</text>
<text x="142.8" y="34.3">2</text>
<text x="186.6" y="35.5">17</text>
<text x="186.6" y="33">18</text>
<text x="207.6" y="33">2</text>
<text x="207.6" y="35.5">3</text>
<text x="60.3" y="36.8">a5</text>
<text x="60.3" y="39.3">a6</text>
<text x="60.3" y="41.9">a7</text>
<text x="69.2" y="36.8">b5</text>
<text x="69.2" y="39.3">b6</text>
<text x="69.2" y="41.9">b7</text>
<text x="121.9" y="41.9">15</text>
<text x="121.9" y="39.3">16</text>
<text x="121.9" y="36.8">17</text>
<text x="142.8" y="36.8">3</text>
<text x="142.8" y="39.3">4</text>
<text x="142.8" y="41.9">5</text>
<text x="186.6" y="40.6">15</text>
<text x="186.6" y="38.1">16</text>
<text x="207.6" y="38.1">4</text>
<text x="207.6" y="40.6">5</text>
<text x="60.3" y="44.4">a8</text>
<text x="60.3" y="47">a9</text>
<text x="69.2" y="44.4">b8</text>
<text x="69.2" y="47">b9</text>
<text x="121.9" y="47">13</text>
<text x="121.9" y="44.4">14</text>
<text x="142.8" y="44.4">6</text>
<text x="142.8" y="47">7</text>
<text x="186.6" y="45.7">13</text>
<text x="186.6" y="43.2">14</text>
<text x="207.6" y="43.2">6</text>
<text x="207.6" y="45.7">7</text>
<text x="59.7" y="49.5">a10</text>
<text x="59.7" y="52">a11</text>
<text x="68.6" y="49.5">b10</text>
<text x="68.6" y="52">b11</text>
<text x="121.9" y="52">11</text>
<text x="121.9" y="49.5">12</text>
<text x="142.8" y="49.5">8</text>
<text x="142.8" y="52">9</text>
<text x="186.6" y="50.8">11</text>
<text x="186.6" y="48.2">12</text>
<text x="207.6" y="48.2">8</text>
<text x="207.6" y="50.8">9</text>
<text x="59.7" y="54.6">a12</text>
<text x="59.7" y="57.1">a13</text>
<text x="59.7" y="59.7">a14</text>
<text x="68.6" y="54.6">b12</text>
<text x="68.6" y="57.1">b13</text>
<text x="68.6" y="59.7">b14</text>
<text x="142.2" y="59.7">19</text>
<text x="142.8" y="57.1">1</text>
<text x="207" y="58.4">19</text>
<text x="207.6" y="55.9">1</text>
<text x="59.7" y="62.2">a15</text>
<text x="59.7" y="64.7">a16</text>
<text x="68.6" y="62.2">b15</text>
<text x="68.6" y="64.7">b16</text>
<text x="198.1" y="64.8" transform="rotate(-90 198.1 64.8)">10</text>
<text x="59.7" y="67.3">a17</text>
<text x="59.7" y="69.8">a18</text>
<text x="68.6" y="67.3">b17</text>
<text x="68.6" y="69.8">b18</text>
<text x="133.3" y="66.1" transform="rotate(-90 133.3 66.1)">10</text>
<text x="59.7" y="72.4">a19</text>
<text x="59.7" y="74.9">a20</text>
<text x="59.7" y="77.4">a21</text>
<text x="68.6" y="72.4">b19</text>
<text x="68.6" y="74.9">b20</text>
<text x="68.6" y="77.4">b21</text>
<text x="240" y="74.4" transform="rotate(-90 240 74.4)">5</text>
<text x="59.7" y="80">a22</text>
<text x="59.7" y="82.5">a23</text>
<text x="68.6" y="80">b22</text>
<text x="68.6" y="82.5">b23</text>
<text x="233" y="80">2</text>
<text x="245.7" y="80">4</text>
<text x="59.7" y="85.1">a24</text>
<text x="59.7" y="87.6">a25</text>
<text x="68.6" y="85.1">b24</text>
<text x="68.6" y="87.6">b25</text>
<text x="240" y="87.1" transform="rotate(-90 240 87.1)">3</text>
<text x="59.7" y="90.1">a26</text>
<text x="59.7" y="92.7">a27</text>
<text x="59.7" y="95.2">a28</text>
<text x="68.6" y="90.1">b26</text>
<text x="68.6" y="92.7">b27</text>
<text x="68.6" y="95.2">b28</text>
<text x="133.3" y="94" transform="rotate(-90 133.3 94)">20</text>
<text x="198.1" y="94" transform="rotate(-90 198.1 94)">20</text>
<text x="59.7" y="97.8">a29</text>
<text x="59.7" y="100.3">a30</text>
<text x="68.6" y="97.8">b29</text>
<text x="68.6" y="100.3">b30</text>
<text x="121.9" y="100.3">17</text>
<text x="121.9" y="97.8">18</text>
<text x="142.8" y="97.8">2</text>
<text x="142.8" y="100.3">3</text>
<text x="186.6" y="100.3">17</text>
<text x="186.6" y="97.8">18</text>
<text x="207.6" y="97.8">2</text>
<text x="207.6" y="100.3">3</text>
<text x="121.9" y="107.9">14</text>
<text x="121.9" y="105.4">15</text>
<text x="121.9" y="102.8">16</text>
<text x="142.8" y="102.8">4</text>
<text x="142.8" y="105.4">5</text>
<text x="142.8" y="107.9">6</text>
<text x="186.6" y="107.9">14</text>
<text x="186.6" y="105.4">15</text>
<text x="186.6" y="102.8">16</text>
<text x="207.6" y="102.8">4</text>
<text x="207.6" y="105.4">5</text>
<text x="207.6" y="107.9">6</text>
<text x="121.9" y="113">12</text>
<text x="121.9" y="110.5">13</text>
<text x="142.8" y="110.5">7</text>
<text x="142.8" y="113">8</text>
<text x="186.6" y="113">12</text>
<text x="186.6" y="110.5">13</text>
<text x="207.6" y="110.5">7</text>
<text x="207.6" y="113">8</text>
<text x="121.9" y="115.5">11</text>
<text x="142.8" y="115.5">9</text>
<text x="186.6" y="115.5">11</text>
<text x="207.6" y="115.5">9</text>
<text x="142.2" y="123.2">19</text>
<text x="142.8" y="120.6">1</text>
<text x="207" y="123.2">19</text>
<text x="207.6" y="120.6">1</text>
<text x="53.9" y="130.8">1</text>
<text x="63.5" y="130.8">10</text>
<text x="133.3" y="129.6" transform="rotate(-90 133.3 129.6)">10</text>
<text x="198.1" y="129.6" transform="rotate(-90 198.1 129.6)">10</text>
<text x="53.9" y="133.3">2</text>
<text x="53.9" y="135.9">3</text>
<text x="64.1" y="135.9">8</text>
<text x="64.1" y="133.3">9</text>
<text x="53.9" y="138.4">4</text>
<text x="53.9" y="140.9">5</text>
<text x="64.1" y="140.9">6</text>
<text x="64.1" y="138.4">7</text>
</g>
<g font-size="1.3" fill="#006464">
<text x="126.7" y="35.3">B0</text>
<text x="137.5" y="35.3">A0</text>
<text x="191.5" y="34">B0</text>
<text x="199.1" y="35.3" transform="rotate(-90 199.1 35.3)">VCC</text>
<text x="202.2" y="34">A0</text>
<text x="126.7" y="40.3">B2</text>
<text x="126.7" y="37.8">B1</text>
<text x="134.3" y="36.6" transform="rotate(-90 134.3 36.6)">VCC</text>
<text x="137.5" y="37.8">A1</text>
<text x="137.5" y="40.3">A2</text>
<text x="191.5" y="41.6">B3</text>
<text x="191.5" y="39.1">B2</text>
<text x="191.5" y="36.5">B1</text>
<text x="202.2" y="36.5">A1</text>
<text x="202.2" y="39.1">A2</text>
<text x="202.2" y="41.6">A3</text>
<text x="126.7" y="48">B5</text>
<text x="126.7" y="45.4">B4</text>
<text x="126.7" y="42.9">B3</text>
<text x="137.5" y="42.9">A3</text>
<text x="137.5" y="45.4">A4</text>
<text x="137.5" y="48">A5</text>
<text x="191.5" y="46.7">B5</text>
<text x="191.5" y="44.2">B4</text>
<text x="202.2" y="44.2">A4</text>
<text x="202.2" y="46.7">A5</text>
<text x="126.7" y="53">B7</text>
<text x="126.7" y="50.5">B6</text>
<text x="137.5" y="50.5">A6</text>
<text x="137.5" y="53">A7</text>
<text x="191.5" y="51.8">B7</text>
<text x="191.5" y="49.2">B6</text>
<text x="202.2" y="49.2">A6</text>
<text x="202.2" y="51.8">A7</text>
<text x="134.2" y="58.1">A-&gt;B</text>
<text x="199" y="56.9">A-&gt;B</text>
<text x="199.1" y="59.9" transform="rotate(-90 199.1 59.9)">GND</text>
<text x="202.1" y="59.4">CE</text>
<text x="134.3" y="61.2" transform="rotate(-90 134.3 61.2)">GND</text>
<text x="137.3" y="60.7">CE</text>
<text x="235.5" y="81">A</text>
<text x="241" y="79.3" transform="rotate(-90 241 79.3)">VCC</text>
<text x="243.3" y="81">Y</text>
<text x="241" y="84.6" transform="rotate(-90 241 84.6)">GND</text>
<text x="126.7" y="101.3">B1</text>
<text x="126.7" y="98.8">B0</text>
<text x="134.3" y="100.1" transform="rotate(-90 134.3 100.1)">VCC</text>
<text x="137.5" y="98.8">A0</text>
<text x="137.5" y="101.3">A1</text>
<text x="191.5" y="101.3">B1</text>
<text x="191.5" y="98.8">B0</text>
<text x="199.1" y="100.1" transform="rotate(-90 199.1 100.1)">VCC</text>
<text x="202.2" y="98.8">A0</text>
<text x="202.2" y="101.3">A1</text>
<text x="126.7" y="106.4">B3</text>
<text x="126.7" y="103.8">B2</text>
<text x="137.5" y="103.8">A2</text>
<text x="137.5" y="106.4">A3</text>
<text x="191.5" y="106.4">B3</text>
<text x="191.5" y="103.8">B2</text>
<text x="202.2" y="103.8">A2</text>
<text x="202.2" y="106.4">A3</text>
<text x="126.7" y="111.5">B5</text>
<text x="126.7" y="108.9">B4</text>
<text x="137.5" y="108.9">A4</text>
<text x="137.5" y="111.5">A5</text>
<text x="191.5" y="111.5">B5</text>
<text x="191.5" y="108.9">B4</text>
<text x="202.2" y="108.9">A4</text>
<text x="202.2" y="111.5">A5</text>
<text x="126.7" y="116.5">B7</text>
<text x="126.7" y="114">B6</text>
<text x="137.5" y="114">A6</text>
<text x="137.5" y="116.5">A7</text>
<text x="191.5" y="116.5">B7</text>
<text x="191.5" y="114">B6</text>
<text x="202.2" y="114">A6</text>
<text x="202.2" y="116.5">A7</text>
<text x="134.2" y="121.6">A-&gt;B</text>
<text x="134.3" y="124.7" transform="rotate(-90 134.3 124.7)">GND</text>
<text x="137.3" y="124.2">CE</text>
<text x="199" y="121.6">A-&gt;B</text>
<text x="199.1" y="124.7" transform="rotate(-90 199.1 124.7)">GND</text>
<text x="202.1" y="124.2">CE</text>
</g>
<g font-size="1" fill="#006464">
<text x="65.1" y="23.6">J2</text>
<text x="131.2" y="23.6">+3V3</text>
<text x="196" y="22.3">+3V3</text>
<text x="91.4" y="26.2">+5V</text>
<text x="117.5" y="30">SN74CB3T3245PW</text>
<text x="129" y="27.4">U4</text>
<text x="182.3" y="28.7">SN74CB3T3245PW</text>
<text x="193.8" y="26.2">U6</text>
<text x="91.6" y="34.6" transform="rotate(-90 91.6 34.6)">R10</text>
<text x="93.5" y="34.5" transform="rotate(-90 93.5 34.5)">10k</text>
<text x="43.1" y="47.7">+5V</text>
<text x="91.4" y="43.9">+5V</text>
<text x="91.6" y="52.4" transform="rotate(-90 91.6 52.4)">R11</text>
<text x="93.5" y="52.3" transform="rotate(-90 93.5 52.3)">10k</text>
<text x="29.1" y="57.9">+5V</text>
<text x="27.4" y="64.3">74AHCT1G125DB</text>
<text x="32.5" y="61.7">U3</text>
<text x="42.8" y="65.5">GND</text>
<text x="91.4" y="61.7">+5V</text>
<text x="91.6" y="70.1" transform="rotate(-90 91.6 70.1)">R12</text>
<text x="93.5" y="70.1" transform="rotate(-90 93.5 70.1)">47k</text>
<text x="131.7" y="71.9">GND</text>
<text x="144.4" y="71.9">GND</text>
<text x="196.5" y="70.6">GND</text>
<text x="209.2" y="70.6">GND</text>
<text x="237.9" y="69.3">+3V3</text>
<text x="247.9" y="76.9">SN74LV1T34DBV</text>
<text x="252.4" y="74.3">U22</text>
<text x="88.2" y="82">+5V</text>
<text x="87.6" y="88.4">+12V</text>
<text x="131.2" y="87.1">+3V3</text>
<text x="196" y="87.1">+3V3</text>
<text x="117.5" y="93.5">SN74CB3T3245PW</text>
<text x="129" y="90.9">U5</text>
<text x="182.3" y="93.5">SN74CB3T3245PW</text>
<text x="193.8" y="90.9">U7</text>
<text x="238.4" y="92.2">GND</text>
<text x="53.3" y="101.1">GND</text>
<text x="53.3" y="98.5">+5V</text>
<text x="75.5" y="101.1">GND</text>
<text x="75.5" y="96">+5V</text>
<text x="75.5" y="98.5">+12V</text>
<text x="88.2" y="98.5">GND</text>
<text x="32.2" y="116.3">+3V3</text>
<text x="58.4" y="124.6">SW1</text>
<text x="35" y="127.2" transform="rotate(-90 35 127.2)">10k</text>
<text x="37" y="126.8" transform="rotate(-90 37 126.8)">R5</text>
<text x="38.9" y="127.2" transform="rotate(-90 38.9 127.2)">10k</text>
<text x="40.8" y="126.8" transform="rotate(-90 40.8 126.8)">R6</text>
<text x="42.7" y="127.2" transform="rotate(-90 42.7 127.2)">10k</text>
<text x="44.6" y="126.8" transform="rotate(-90 44.6 126.8)">R7</text>
<text x="46.5" y="127.2" transform="rotate(-90 46.5 127.2)">10k</text>
<text x="48.4" y="126.8" transform="rotate(-90 48.4 126.8)">R8</text>
<text x="50.3" y="127.2" transform="rotate(-90 50.3 127.2)">10k</text>
<text x="52.2" y="126.8" transform="rotate(-90 52.2 126.8)">R9</text>
<text x="56.5" y="127.1">SW_DIP_x05</text>
<text x="131.7" y="135.4">GND</text>
<text x="144.4" y="135.4">GND</text>
<text x="196.5" y="135.4">GND</text>
<text x="209.2" y="135.4">GND</text>
<text x="65.7" y="146.8">GND</text>
<text x="56.3" y="164.6">+3V3</text>
<text x="65.3" y="173.2">BTN1</text>
<text x="59.2" y="175.5" transform="rotate(-90 59.2 175.5)">10k</text>
<text x="61.1" y="175.6" transform="rotate(-90 61.1 175.6)">R46</text>
<text x="65.2" y="174.9">Reset</text>
<text x="73.3" y="186.2">GND</text>
</g>
<g font-size="1" fill="#840000">
<text x="48" y="27.5">A14</text>
<text x="81.1" y="27.5">A15</text>
<text x="47.8" y="35.1">DOS</text>
<text x="48" y="30">A12</text>
<text x="81.1" y="30">A13</text>
<text x="81.1" y="32.6">D7</text>
<text x="114.1" y="35.1">A15</text>
<text x="148.9" y="35.1">xA15</text>
<text x="178.4" y="33.8">WAIT</text>
<text x="213.7" y="33.8">xWAIT</text>
<text x="81.1" y="40.2">D0</text>
<text x="114.1" y="37.7">A13</text>
<text x="114.9" y="40.2">D7</text>
<text x="148.9" y="37.7">xA13</text>
<text x="149.6" y="40.2">xD7</text>
<text x="177.1" y="36.4">IODOS</text>
<text x="179.5" y="38.9">WR</text>
<text x="179.6" y="41.5">RD</text>
<text x="213.7" y="36.4">xIODOS</text>
<text x="213.7" y="41.5">xRD</text>
<text x="213.7" y="38.9">xWR</text>
<text x="49" y="47.8">A0</text>
<text x="81.1" y="47.8">D6</text>
<text x="81.1" y="45.3">D2</text>
<text x="81.1" y="42.7">D1</text>
<text x="114.9" y="47.8">D2</text>
<text x="114.9" y="45.3">D1</text>
<text x="114.9" y="42.7">D0</text>
<text x="149.6" y="45.3">xD1</text>
<text x="149.6" y="47.8">xD2</text>
<text x="149.6" y="42.7">xD0</text>
<text x="177.5" y="46.5">MREQ</text>
<text x="178" y="44">IORQ</text>
<text x="213.7" y="46.5">xMREQ</text>
<text x="213.7" y="44">xIORQ</text>
<text x="30.1" y="51.6">IORQGE</text>
<text x="49" y="52.9">A2</text>
<text x="49" y="50.4">A1</text>
<text x="81.1" y="52.9">D3</text>
<text x="81.1" y="50.4">D5</text>
<text x="114.9" y="52.9">D5</text>
<text x="114.9" y="50.4">D6</text>
<text x="149.6" y="50.4">xD6</text>
<text x="149.6" y="52.9">xD5</text>
<text x="179.6" y="49.1">D4</text>
<text x="179.6" y="51.6">D3</text>
<text x="214.4" y="49.1">xD4</text>
<text x="214.4" y="51.6">xD3</text>
<text x="49" y="55.4">A3</text>
<text x="81.1" y="55.4">D4</text>
<text x="81.1" y="65.6">MREQ</text>
<text x="81.1" y="70.7">RD</text>
<text x="81.1" y="68.1">IORQ</text>
<text x="48.1" y="75.8">RST</text>
<text x="81.1" y="73.2">WR</text>
<text x="81.1" y="75.8">IODOS</text>
<text x="49" y="83.4">A5</text>
<text x="49" y="78.3">A7</text>
<text x="49" y="80.8">A6</text>
<text x="81.1" y="78.3">WAIT</text>
<text x="225.9" y="80.8">RST</text>
<text x="250.5" y="80.8">xRST</text>
<text x="49" y="85.9">A4</text>
<text x="81.1" y="85.9">M1</text>
<text x="49" y="93.5">A9</text>
<text x="81.1" y="93.5">A10</text>
<text x="81.1" y="91">A8</text>
<text x="48" y="96.1">A11</text>
<text x="114.1" y="101.2">A14</text>
<text x="115" y="98.6">A7</text>
<text x="148.9" y="98.6">xA7</text>
<text x="148.9" y="101.2">xA14</text>
<text x="178.8" y="98.6">A10</text>
<text x="179.8" y="101.2">A8</text>
<text x="214.9" y="101.2">xA8</text>
<text x="214.9" y="98.6">xA10</text>
<text x="113.8" y="106.2">DOS</text>
<text x="114.1" y="103.7">A12</text>
<text x="148.9" y="103.7">xA12</text>
<text x="148.9" y="106.2">xDOS</text>
<text x="178.8" y="106.2">A11</text>
<text x="179.5" y="103.7">M1</text>
<text x="214.9" y="103.7">xM1</text>
<text x="214.9" y="106.2">xA11</text>
<text x="115" y="113.9">A2</text>
<text x="115" y="108.8">A0</text>
<text x="115" y="111.3">A1</text>
<text x="148.9" y="111.3">xA1</text>
<text x="148.9" y="113.9">xA2</text>
<text x="148.9" y="108.8">xA0</text>
<text x="179.8" y="108.8">A9</text>
<text x="179.8" y="111.3">A4</text>
<text x="179.8" y="113.9">A5</text>
<text x="214.9" y="113.9">xA5</text>
<text x="214.9" y="108.8">xA9</text>
<text x="214.9" y="111.3">xA4</text>
<text x="115" y="116.4">A3</text>
<text x="148.9" y="116.4">xA3</text>
<text x="179.8" y="116.4">A6</text>
<text x="214.9" y="116.4">xA6</text>
<text x="27.9" y="131.6">CFG0</text>
<text x="27.9" y="136.7">CFG2</text>
<text x="27.9" y="134.2">CFG1</text>
<text x="27.9" y="141.8">CFG4</text>
<text x="27.9" y="139.3">CFG3</text>
<text x="47.8" y="179.9">BTN_RST</text>
</g>
<g font-size="1" fill="#0f0f0f">
<text x="92.5" y="40.6" transform="rotate(-90 92.5 40.6)">IODOS</text>
<text x="92.5" y="58.4" transform="rotate(-90 92.5 58.4)">DOS</text>
<text x="92.5" y="76.2" transform="rotate(-90 92.5 76.2)">RD</text>
</g>
<g font-size="1" fill="#a90000">
<text x="36.9" y="57.1">2</text>
<text x="43.1" y="54.6" transform="rotate(-90 43.1 54.6)">1</text>
<text x="47" y="57.1">4</text>
</g>
</svg>
